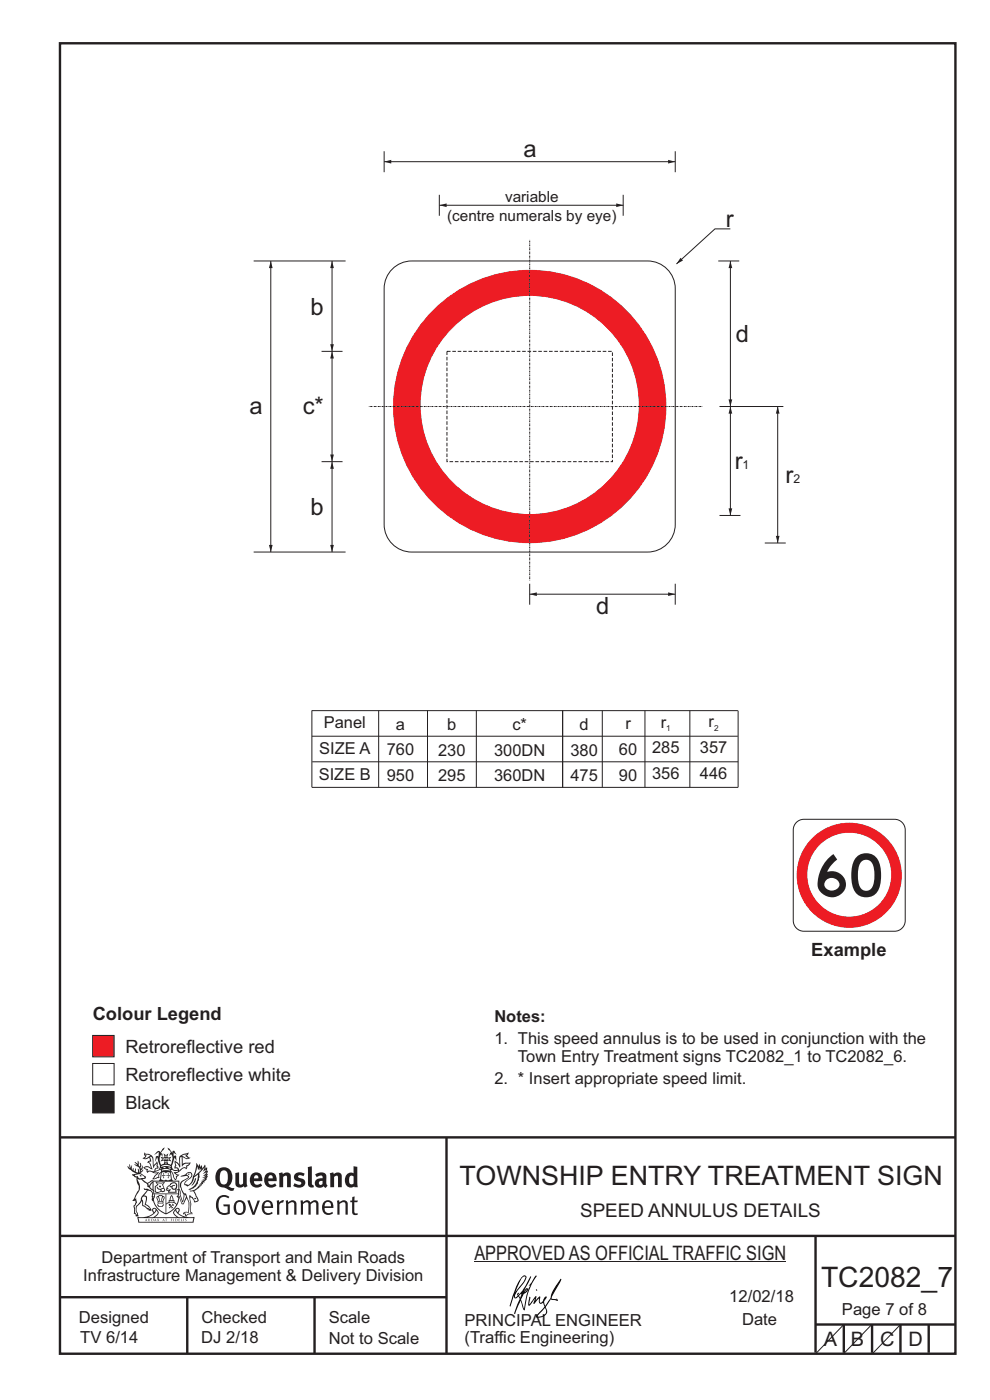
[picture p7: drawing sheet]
<svg xmlns="http://www.w3.org/2000/svg" width="210mm" height="297mm" viewBox="0 0 210 297" stroke-linecap="round" stroke-linejoin="round" font-family="sans-serif">
<g fill="none" stroke="#231f20" stroke-width=".51">
<path d="M12.7 9.2h190v278h-190zM12.7 241.3h190M94.7 241.4v45.8M12.7 275.2h82M12.7 262.2h190.1M39.7 275.2v12M66.7 275.2v12M173 262.1v24.9M173 281h29.6M179 281v6M185 281v6M191 281v6"/>
<path d="M197 281v6"/>
</g>
<g fill="#231f20">
<path d="M47 248.4a2.55 2.55 0 0 0 0 2.7l.3 .2a.81 .81 0 0 0 1-1v-.5a1.04 1.04 0 0 0-1.1-1.5zM46.3 248.1a1.82 1.82 0 0 1 2.1-.2 1.82 1.82 0 0 1 .9 1.8 2.29 2.29 0 0 1-.8 2l.7 .3h.5l-.2 .6a2.87 2.87 0 0 1-2-.7 2.12 2.12 0 0 1-1.7-3.1z" fill-rule="evenodd"/>
<path d="M49.9 248.9l.8-.2v2a.46 .46 0 0 0 .3 .6 .46 .46 0 0 0 .6-.3v-2.1l.7-.2v2.4l.2 .5-.5 .3-.3-.3a1.02 1.02 0 0 1-1.2 .3 1.02 1.02 0 0 1-.6-1.1z" fill-rule="evenodd"/>
<path d="M54 249.5l-.1 .5h.9a.49 .49 0 0 0-.2-.6 .49 .49 0 0 0-.6 .1zM53.4 249.1a1.34 1.34 0 0 1 1.6-.2 1.34 1.34 0 0 1 .6 1.5v.2h-1.7a.77 .77 0 0 0 .5 .8 .77 .77 0 0 0 .9-.4l.3 .5a1.59 1.59 0 0 1-2 .2 1.59 1.59 0 0 1-.5-2.1z" fill-rule="evenodd"/>
<path d="M57 249.5l-.1 .5h1a.49 .49 0 0 0-.2-.6 .49 .49 0 0 0-.7 .1zM56.4 249.1a1.34 1.34 0 0 1 1.6-.2 1.34 1.34 0 0 1 .7 1.5v.2h-1.8a.77 .77 0 0 0 .5 .8 .77 .77 0 0 0 .9-.4l.4 .5a1.59 1.59 0 0 1-2.1 .2 1.59 1.59 0 0 1-.5-2.1z" fill-rule="evenodd"/>
<path d="M59.2 248.9l.7-.2 .1 .4a.95 .95 0 0 1 1-.3 .95 .95 0 0 1 .7 .8v2.3h-.8v-2.3a.46 .46 0 0 0-.8 .1v2.2h-.8z" fill-rule="evenodd"/>
<path d="M62.6 249.1a1.75 1.75 0 0 1 2-.1l-.2 .5-.6-.2a.43 .43 0 0 0-.6 .3l.4 .3a1.04 1.04 0 0 1 1.2 1.1 1.04 1.04 0 0 1-1.4 1l-1.2-.4 .3-.6 1 .4 .4-.4a.88 .88 0 0 0-1-.5l-.4-.2-.1-.4z" fill-rule="evenodd"/>
<path d="M65.3 247.6l.8-.2 .1 3.8 .3 .2 .1 .4a.88 .88 0 0 1-1 0 .88 .88 0 0 1-.3-1z" fill-rule="evenodd"/>
<path d="M67.8 250.6a.43 .43 0 0 0-.1 .7 .43 .43 0 0 0 .7-.1v-.7zM66.8 249.1a1.7 1.7 0 0 1 2.4 .1v1.9l.3 .4-.4 .5-.5-.4a1.03 1.03 0 0 1-1.7-.1 1.03 1.03 0 0 1 .8-1.5h.7v-.4a.8 .8 0 0 0-1.2 .1z" fill-rule="evenodd"/>
<path d="M70 248.9l.7-.2 .1 .4a.95 .95 0 0 1 1-.3 .95 .95 0 0 1 .7 .8v2.3h-.8v-2.3a.46 .46 0 0 0-.8 .1v2.2h-.8z" fill-rule="evenodd"/>
<path d="M74.3 249.5a1.48 1.48 0 0 0 0 1.7h.5l.2-.1v-1.5l-.3-.2zM75 247.4l.8 .1 .1 4.4h-.7l-.1-.2a1.26 1.26 0 0 1-1.4 0 1.26 1.26 0 0 1-.5-1.3 1.29 1.29 0 0 1 .4-1.4 1.29 1.29 0 0 1 1.4-.1z" fill-rule="evenodd"/>
<path d="M46.4 253.9a1.72 1.72 0 0 1 2.3 0l-.3 .3a1.24 1.24 0 0 0-1.4-.2 1.24 1.24 0 0 0-.6 1.4 1.49 1.49 0 0 0 1.2 1.9l.7-.1v-1.3h-.8l-.1-.4h1.3v1.9a1.93 1.93 0 0 1-2.2 0 1.93 1.93 0 0 1-.7-2.2l.2-.8z" fill-rule="evenodd"/>
<path d="M50.4 255.1a1.65 1.65 0 0 0 .2 2.2 .99 .99 0 0 0 1-1.4 .78 .78 0 0 0-.4-.8 .78 .78 0 0 0-.8 0zM50 254.9a1.33 1.33 0 0 1 1.6-.1 1.33 1.33 0 0 1 .5 1.4 1.31 1.31 0 0 1-1.3 1.6 1.31 1.31 0 0 1-1.2-1.6v-.6z" fill-rule="evenodd"/>
<path d="M52.5 254.7l.4-.1 .9 2.6 .8-2.5h.5l-1.1 3h-.5z" fill-rule="evenodd"/>
<path d="M56.3 255.2l-.2 .7h1.3a.7 .7 0 0 0-.3-.8 .7 .7 0 0 0-.8 .1zM55.9 255a1.22 1.22 0 0 1 1.5-.2 1.22 1.22 0 0 1 .5 1.5h-1.8a.93 .93 0 0 0 .5 1 .93 .93 0 0 0 1.1-.2l.2 .3a1.43 1.43 0 0 1-1.8 .1 1.43 1.43 0 0 1-.6-1.7z" fill-rule="evenodd"/>
<path d="M58.7 254.7l.4-.1 .1 .5 .4-.4 .6-.1-.2 .5a.66 .66 0 0 0-.8 .7v1.9h-.4z" fill-rule="evenodd"/>
<path d="M60.6 254.7l.4-.1 .1 .5a.94 .94 0 0 1 1-.5 .94 .94 0 0 1 .8 .8v2.3h-.5l-.1-2.5a.81 .81 0 0 0-1.2 .3v2.2h-.4z" fill-rule="evenodd"/>
<path d="M63.7 254.7l.5-.1 .1 .5 .4-.3a.78 .78 0 0 1 1.1 .3 .9 .9 0 0 1 1-.5 .9 .9 0 0 1 .8 .8v2.3h-.5l-.1-2.5a.67 .67 0 0 0-1.1 .3v2.2h-.5v-2.4l-.4-.3-.7 .4v2.3h-.5z" fill-rule="evenodd"/>
<path d="M69 255.2l-.1 .7h1.3a.7 .7 0 0 0-.3-.8 .7 .7 0 0 0-.9 .1zM68.7 255a1.22 1.22 0 0 1 1.5-.2 1.22 1.22 0 0 1 .5 1.5h-1.8a.93 .93 0 0 0 .4 1 .93 .93 0 0 0 1.2-.2l.1 .3a1.44 1.44 0 0 1-1.7 .1 1.44 1.44 0 0 1-.6-1.7z" fill-rule="evenodd"/>
<path d="M71.4 254.7l.5-.1 .1 .5a.94 .94 0 0 1 1-.5 .94 .94 0 0 1 .8 .8v2.3h-.5l-.1-2.5a.81 .81 0 0 0-1.2 .3v2.2h-.4z" fill-rule="evenodd"/>
<path d="M74.7 253.9l.5-.1v.9h.7l-.1 .3h-.6v2.2l.1 .2h.5l.1 .3a.75 .75 0 0 1-1.2-.6v-2.1h-.4v-.3h.4z" fill-rule="evenodd"/>
<path d="M30.8 244.9l1.1 .3-.9 .5h-.4l.6-.5zM31.8 245.4h.2a2.44 2.44 0 0 1 .4 1.9l.1 .5 .7-1-.1 .6 .3 .3a.57 .57 0 0 0-.6 .7l-1-.1-.5 .2 .2-.5-.8-.3 .7-.1 .9 .5 .1-.1-.6-1.3-.2-.2h.5zM30.7 244.4l-.1 .5 .2 .4-.6 .4a1.04 1.04 0 0 0 1.4-.1l.2 .6-.3 .1-.2 .4a.94 .94 0 0 1 .8 1.1l-.2-.1a1.16 1.16 0 0 0-1.5-.1l.3 .4 .4 .2 .1 .5 .2 .1 .1-.2a.94 .94 0 0 1 1.1 .2l.8 .1-1.2 1.2a1.13 1.13 0 0 0 1.2-.2l.4-.1-.1-.4 .5-.8a.83 .83 0 0 0-.6 1.1l-.3-.1-.7 .4 1.1-1.4-.5 .1-.5-.1 1.3-.5-.1-.1-.9 .4v-.3l.2-.2 .3 .1 .1-.3-.2-.4v-.6l-.1-.4-.7 1v-.7a1.42 1.42 0 0 0-1.6-1.8z" fill-rule="evenodd"/>
<path d="M38.5 245.2l.5-.2 .7-.1-.6 .3 .8 .5h-.3zM38.3 245.5l.2-.1 .1 2a1.69 1.69 0 0 1 1.6-.6l-.8 .5 .1 .5a1.1 1.1 0 0 0-1.5 .6l-.1-.5-.2-.2h-.5l.3-.4-.3-.7a1.42 1.42 0 0 1 .8 1.1l.2-.1zM37.1 246.2l.1 1-.2 .3 .1 .4h.5l.1 .2a.96 .96 0 0 1-1.1-.1l-.1 .1a1.06 1.06 0 0 0 1.3 .2v.1a.72 .72 0 0 1-1 .2l.3 .5 .6 .2-.4 .2-.1 .6-.2-.3-.4-1.1-.4-.4 .4 .9a1.54 1.54 0 0 0 .7 1.2l.2-.3a.58 .58 0 0 1 .4-.8l.2-.1h-.3l-.5-.3 .9-.5a.93 .93 0 0 1 1.2-.5v.2l.2-.2 .1-.5a.99 .99 0 0 0 .7-.8l-1.3 .1-.3 .2-.1-1.4 .9 .4 .9-.3h-.4l-.5-.4 .4-.7-.6 .2a1.46 1.46 0 0 0-1.4 2.1v.4l-.2-.4z" fill-rule="evenodd"/>
<path d="M35.6 248.9l.2 .1-.1 .3 .4 .1h-.4v.6l-.1-.6h-.3l.3-.1z" fill-rule="evenodd"/>
<path d="M34.6 248.9l.2 .1v.3l.3 .1h-.3l-.1 .6v-.6h-.4l.4-.1z" fill-rule="evenodd"/>
<path d="M34.3 248.8a.57 .57 0 0 1 .9 .2 .57 .57 0 0 1 .9-.2l.2 1.4h-.2a.57 .57 0 0 1-.9 0 .69 .69 0 0 1-1.1 0zM34.2 248.1l-.3 2.1-.2 .4h3l-.2-.4-.3-2.1h-.2v.2l-.8-.1-.8 .1v-.2z" fill-rule="evenodd"/>
<path d="M34.2 252.4a.3 .3 0 0 0 .6 0 .3 .3 0 0 0-.6 0zM33.3 250.9l.3 .3-.3 .4a.79 .79 0 0 0 0 1.3l.8-.2-.1-.3a.55 .55 0 0 1-.7-.6l.1-.1 .2 .3 .3 .2 .8-.2-.4-.7 .4-.4-.7 .2zM33 250.7l1.1 .2 .9-.2-.4 .6 .4 1.2a.56 .56 0 0 1-.8 .3l-.2 .1a.73 .73 0 0 1-.9 .1 .73 .73 0 0 1-.3-1v-.4l.6-.4z" fill-rule="evenodd"/>
<path d="M35.6 251.8l.7-.4a.58 .58 0 0 1 1-.1 .58 .58 0 0 1-.4 .9l-.3-.3a.43 .43 0 0 1 .6-.4 .57 .57 0 0 0-.8 .2l-.2-.1-.3 .1 .4 .2a.55 .55 0 0 0 .9 .4v.5h-1.3l.3-.4-.1-.1-.6 .1 .2-.3-.2-.1zM35.4 251.8l-.1 .2a.39 .39 0 0 0 .2 .6h.3l-.2 .4h1.9l-.1-.8a.86 .86 0 0 0-.1-1.3 .86 .86 0 0 0-1.3 .4z" fill-rule="evenodd"/>
<path d="M36 254.8h.8v.2h-.8zM36.4 253.8l.2 .8h-.4zM36.4 253.5l-.3 .5-.1 .6h-.2v.4l-.7 .4 .2 .1a1.48 1.48 0 0 1 2.1 .2l.2-.1-.6-.5v-.5h-.2l-.1-.6z" fill-rule="evenodd"/>
<path d="M35.8 255.4l.4 .1 .1 .3 .3-.2-.2-.2a.38 .38 0 0 1 .5 .5l-.2-.2-.3 .2 .3 .2-.3 .3-.1-.4-.4 .4-.1-.2 .4-.3-.1-.1-.2 .1z" fill-rule="evenodd"/>
<path d="M34.5 254h.2v.2l-.2 .6h-.2zM33.6 255.3h.9v.2a.55 .55 0 0 1-.8 .4v-.2l-.2-.1zM33.4 254h.2l.2 .8h-.2zM33.6 255l.8-.1 .1 .2h-.8zM33.8 253.7h.5l-.2 1.1h-.1zM33.3 253.8l-.1 .3 .3 1.1a.48 .48 0 0 0-.1 .6 .48 .48 0 0 0 .5 .2h.5a.49 .49 0 0 0 .2-.8l.3-1.1-.1-.3a1.42 1.42 0 0 0-1.5 0z" fill-rule="evenodd"/>
<path d="M33.7 251.5l.4 .1 .1 .3h-.3z" fill-rule="evenodd"/>
<path d="M41.3 250.1l.3-.2-.2 .8-.6 .8h-.2l.5-.7z" fill-rule="evenodd"/>
<path d="M39.7 249l.3-.2 .5 .2a.88 .88 0 0 1-.6 1.1 1.22 1.22 0 0 0-.8 1.3l.5 .2a.72 .72 0 0 0 .9-.4l.5-.8 .2-.6 .8-.6v.2a2.85 2.85 0 0 1-2 2.9l.1 .1a2.13 2.13 0 0 0 1.9-1.5v-.3a2.01 2.01 0 0 0 .3-1.7l1.1-1.3-.4 1 .7-.5-.7 1 .8-.4-.8 .8 .7-.2-.9 .6 .8-.1-.8 .4h.7l-.8 .3 .3 .2h-.4l.2 .3h-.4l.2 .3h-.4l.1 .2h-.1a2.16 2.16 0 0 1-2 1.1l.1 .2 .4-.1a.76 .76 0 0 1 .7 .8l.5 1.2-.6 .2a1.45 1.45 0 0 0-1.1-1.3l.2 1.8-.1 1.8 .4 .3a1.07 1.07 0 0 0-1.2 .4v-.3l-.5-.2a.87 .87 0 0 1 1.1-.1v-.7a4.4 4.4 0 0 0-.6-3.1l-.1-.3h-.2a2.16 2.16 0 0 1-.7-2.2l.3-.4 1.2-.7a.55 .55 0 0 0-.4-.8zM37.8 252.4a.76 .76 0 0 1 .3 1.1l.6 1.6 .4-1.7 .2 .1a.61 .61 0 0 1-.1 .9l-.3 .8-.2 .1-.7-1.6-.3 .1a1.18 1.18 0 0 0 .1-1.4zM41.8 247.5l.2 .7 .3-.5v.6l.4-.5a1.9 1.9 0 0 1-1.2 1.4l-.3 .3zM38.2 249.6l1.4-.2 .2 .2v.3l-.5 .2a1.26 1.26 0 0 0-.9 1.9l.2 .7a1.84 1.84 0 0 1 .1 2.1l-.4-1.4a.96 .96 0 0 0-.4-1.2l-.4 .2a.78 .78 0 0 1 0 1.3l.1 .3h.4l.4 1.1a.38 .38 0 0 0 .2 .4 .38 .38 0 0 0 .4-.1l.6-1.2a2.94 2.94 0 0 1 .4 2.5l-.1 .4h-.8l-.3 .4v.2l.4-.1 .1 .4 .2 .1a1.02 1.02 0 0 1 1.3-.5v-.4l-.3-.1 .1-1.8-.3-1.3h.1a1.14 1.14 0 0 1 .8 1 .63 .63 0 0 0 .8-.2 .63 .63 0 0 0-.2-.9l-.6-1.2 .9-.6 .2-.4h.3l-.1-.2h.4l-.1-.3h.3l-.1-.3 .5-.1-.2-.2 .6-.4v-.2h-.2l.4-.5h-.3l.3-.5-.4 .1 .4-.5v-.3l-.3 .2 .2-.7-.1-.2-.4 .3v-.8l-.6 .8-.2-.8-.2 .5-.3-.7-.1 .6-.5-.8-.1 1.4-.6 1.8a1.81 1.81 0 0 1-1 1.5l-.6-.2a1.75 1.75 0 0 1 1.1-1.2 .75 .75 0 0 0 .1-1.3 .75 .75 0 0 0-1.2 .4z" fill-rule="evenodd"/>
<path d="M41.2 254.1h.3l.2 .2-.4 .1z" fill-rule="evenodd"/>
<path d="M29.4 258.4h11.6l-.1 .8h-11.4zM31.3 258.2l.5-.1a2.48 2.48 0 0 0 1.4-1.3l.3 .5-.5 .6-.5 .3zM32.5 256.6l.3-.2 .2 .1-.3 .7zM37.2 256.8a2.65 2.65 0 0 0 1.8 1.4h-1.1l-.5-.3-.5-.6zM37.4 256.5l.2-.1 .3 .2-.3 .6zM29.2 258.2l.1 1.2h11.8l.2-1.1-.2-.1a4.1 4.1 0 0 1-3.3-.9l.3-.4-.1-.6a1.06 1.06 0 0 0-1.3 1l.2 .4 .6 .5h-4.7l.3-.1a.84 .84 0 0 0 .6-.8 .84 .84 0 0 0-.5-.8l-.3-.2h-.5l-.1 .6 .3 .4a4.2 4.2 0 0 1-3.4 .9z" fill-rule="evenodd"/>
<path d="M31 258.7l.1 .2h-.2zM31 258.5l-.3 .6 .4-.2 .2 .2z" fill-rule="evenodd"/>
<path d="M31.3 258.6h.3v.4a.25 .25 0 0 0 .2-.1 .25 .25 0 0 0-.1-.3h.1a.29 .29 0 0 1 0 .4 .29 .29 0 0 1-.4 0 .29 .29 0 0 1 0-.4z" fill-rule="evenodd"/>
<path d="M32.2 258.6a.22 .22 0 0 1 .3 .2 .22 .22 0 0 1-.3 .2zM32 258.6l.1 .4a.33 .33 0 0 0 .4 0 .33 .33 0 0 0 0-.4 .33 .33 0 0 0-.5 0z" fill-rule="evenodd"/>
<path d="M32.9 258.7l.1 .2h-.2zM32.9 258.5l-.2 .6 .3-.2 .2 .2z" fill-rule="evenodd"/>
<path d="M33.3 258.6h.2l.1 .1 .2-.1-.2 .2 .2 .3-.3-.3-.1 .3h-.1l.2-.3z" fill-rule="evenodd"/>
<path d="M34.7 258.7l.1 .2h-.2zM34.7 258.5l-.3 .6 .4-.2 .2 .2z" fill-rule="evenodd"/>
<path d="M35 258.5h.5l-.2 .1v.5h-.2l.1-.5z" fill-rule="evenodd"/>
<path d="M36.2 258.6l.3-.1-.1 .1v.2h.1h-.1v.3h-.2z" fill-rule="evenodd"/>
<path d="M36.7 258.6h.2v.5h-.2z" fill-rule="evenodd"/>
<path d="M37.3 258.6a.22 .22 0 0 1 .3 .2 .22 .22 0 0 1-.3 .2zM37.1 258.6v.4a.33 .33 0 0 0 .5 0 .33 .33 0 0 0 0-.4 .33 .33 0 0 0-.5 0z" fill-rule="evenodd"/>
<path d="M37.8 258.6l.4-.1-.2 .1v.2h.1h-.1v.2l.2 .1h-.4z" fill-rule="evenodd"/>
<path d="M38.4 258.6h.2l-.1 .4 .2 .1h-.3z" fill-rule="evenodd"/>
<path d="M38.9 258.6h.2v.5h-.2z" fill-rule="evenodd"/>
<path d="M39.3 258.6h.2h-.1l.2 .3-.2 .2-.1-.1v-.1l.2 .1z" fill-rule="evenodd"/>
<path d="M34.2 247.4a1.51 1.51 0 0 1 2 .2 2.67 2.67 0 0 0-2.1 0zM35.7 247.6l.4 .1 .1 .3-.4-.1zM34.6 247.6h.5l.1 .2h-.4zM34 247.8l.3 .2h-.3zM34.9 246.9l.3-.2 .3 .2zM34.9 245.6l.2 .1v.3h-.2zM35 245.1l.2 .2 .2-.2-.1 .3h-.2zM35.1 246.3h.2l.1 .4-.2-.2-.2 .2zM35.3 245.7l.2-.1v.4h-.2zM34.4 245.7h.3l.1 .3-.4 .1 .2-.2zM35.7 245.7h.3l-.2 .2 .2 .2-.4-.1zM32.7 244.9l1-.5-.1 1-.2-.2-.3 .2-.3 1.1 .5-1 .3 .9a1.84 1.84 0 0 1 .2 1.7l.4 .1a2.48 2.48 0 0 1 2.2 0l.2-.2-.2-.7 .7-1.8 .4 .7-.2-1-.2-.1-.2 .3v-.9l.6 .4-.6-.8-.3 .1-.1 .4-.5-.9-.5-.3 .2 .5 .6 .5-.5 .8 .4-.4a2.06 2.06 0 0 1 0 2.3l-.5-.2-.2-.6 .1-.1 .8 .2-.4-.5 .4-.5-.7 .2-.2-.2 .2-.7-.5 .4-.5-.4 .2 .7-.2 .2-.7-.2 .4 .5-.4 .5 .8-.2 .1 .1-.2 .6-.5 .2a2.02 2.02 0 0 1 0-2.2l.3 .5-.1-.7-.3-.1 .8-1.2-.4 .3-.5 .8-.2-.3a.8 .8 0 0 0-.8 .5z" fill-rule="evenodd"/>
<path d="M29.2 250.1l.3 .1a.61 .61 0 0 1 .8 .4l.3 .2a.8 .8 0 0 1 .6 1l.4 .1 .5 .5a1 1 0 0 1 .5 1.1l-.1 .7v-.5h-.1a.96 .96 0 0 0-.8-1.3l-.2-.2h-.7l-.1-.1-.1 .1 .1 .3h.6l-1.2 1.3-.2 1-.4 .6a1.33 1.33 0 0 0-.5 1.8l.2 .5a1.26 1.26 0 0 1-.5-1.5l-.1-.3a1.56 1.56 0 0 0 .4-1.7l-.3 .2 .2-.5a3.2 3.2 0 0 0 .7-3zM30.4 253.9h.4a2.06 2.06 0 0 1-.1 1.6l.7 .5 .4 .4-.6-.1-.8-.6-.1-.9a.51 .51 0 0 1 .1-.9zM28.6 249.3a1.52 1.52 0 0 1 2.1 .5l-1.1 .2-.2-.1-.1-.4h-.5zM27.5 247v.8l-.3-.4h-.1a3.1 3.1 0 0 0 1.9 1.6l-1 .1 .5 .6 .5 .1 .1 1.1a1.84 1.84 0 0 1-.3 2.5l-.4 .9-.3 .4 .2 .1 .4-.1 .1 .4-.2 .5-.3 .2 .1 1.7h.2l.3 .5 .1 .1 .4-.1-.1-.5a1.3 1.3 0 0 1-.1-1.7l.9-1 .1 1.1 .6 .2 .5 .5 .1-.1 .2 .3h.5a1.85 1.85 0 0 0-1.2-1.4l.1-.3a1.39 1.39 0 0 0 0-1.4l-.5-.1 .5-.5a.66 .66 0 0 1 .9-.4 .66 .66 0 0 1 .3 .9l-.1 .4 .2-.1v.2l-.1 .3 .2 .5 .1-.3a2.24 2.24 0 0 0 .1-2.2 .73 .73 0 0 1-.7-.7 .73 .73 0 0 1 .6-.7v-.2a.94 .94 0 0 0-.9 .8 .48 .48 0 0 1-.1-.6 .48 .48 0 0 1 .5-.2l.5-.3a.51 .51 0 0 0-.8 .2l-.5 .2-1-.8h.6l.2-.5-1.2-.7 .5-.5v-.3l-.5 .4 .1-.2a.69 .69 0 0 0 .2-1v.4l-.2 .3v-1.1l-.3-.2 .1 .6-.1 .2-.4-1.3v.7l-.6-.4 .5 .7-.6-.2 .3 .3a1 1 0 0 1 .7 1.4l-.2-.8v.9l-.5-.2v-.8l-.2 .7-.2-.1-.1-.6-.2 .4-.2-.2 .1-.7-.2 .5z" fill-rule="evenodd"/>
<path d="M29.6 249.4l.2-.1 .3 .2z" fill-rule="evenodd"/>
<path d="M32.4 250.5h5.6v2l-.2-.1v-1.7h-5.2v2.5h5.2v-.8l.1 .2-.1 1.1v-.3h-2.5v4a4.1 4.1 0 0 0 2.6-3.6l.1-.1a4 4 0 0 1-2.8 3.9 4.2 4.2 0 0 1-2.8-4.7l.1 1.2 .1-.1a3.8 3.8 0 0 0 2.5 3.4v-4h-2.5l-.2-.9z" fill-rule="evenodd"/>
<circle cx="40" cy="249.1" r=".17"/>
</g>
<path d="M100.6 267.7h66.2" fill="none" stroke="#231f20" stroke-width=".21"/>
<g fill="#000001">
<path d="M111.6 273.7l.2-.2-.5 .7zM110.4 274.5l.3 .1-.3 .7-.3-.4zM110.9 270.9l.5-.1a9.3 9.3 0 0 1-2 3.2l-.1 .2 1-2.5zM110.6 271a14.7 14.7 0 0 0-2.2 4.9l-.3 1.2 .1 .1 .8-2.4a.42 .42 0 0 0 .2 .7 .42 .42 0 0 0 .6-.3l.2-.2 .2 .6-1.1 3.1h.2l1.1-2.8 .6 1.9 .2 .2 .2-.5a13.5 13.5 0 0 1 2-6.2l.5-.5-.2-.2-1.6 2.1 .4-.1a14.9 14.9 0 0 0-1.3 5.1l-.4-1.2a1.39 1.39 0 0 1 .2-1.8l.1-.2a.92 .92 0 0 0 .8-1.2 .75 .75 0 0 0-.7 .7l-.2 .2 1.6-3.4h-.1l-.4 .7a10.5 10.5 0 0 1-2.2 3.2l.2-.4a.32 .32 0 0 0-.4 .2 .32 .32 0 0 0 .1 .4l-.5 .4a3.2 3.2 0 0 1 1.1-2.3l.5-.6a2.49 2.49 0 0 0 .7-1.6l-.3-.2z" fill-rule="evenodd"/>
<path d="M115.6 277.5a1.15 1.15 0 0 1 .1 1.3 1.15 1.15 0 0 1-1.2 .5h-.5zM112.3 275.1l-.3 1.7 .3 .2 1.2-1.5-.3 1.1 1.1-1.2a.94 .94 0 0 0 .4 1.2l.5-.3 .3 .9-1.2 1.3a.98 .98 0 0 0-.5 1 1.9 1.9 0 0 0 2.3-1.3l-.1-.3a1.02 1.02 0 0 1 .3-1.4l.5-.9 1.5 .3-.2-.5v.3l-1.1-.2v-.2l2-3.6 .1-.3-.1-.1-1.8 2.7a6.6 6.6 0 0 1-1.5 3l-.2-.2a1.01 1.01 0 0 1 .4-1.4l.1-.2-.3-.2-.3 .5-.2 .5-.5 .4-.2-.4 .1-.9-.2-.1-.8 .9 .2-.9h-.1l-1.4 1.7 .2-1.4v-.1z" fill-rule="evenodd"/>
<path d="M113.7 273.5l.3 .3h-.3z" fill-rule="evenodd"/>
</g>
<path d="M179 281l-6 6.2M184.9 281l-5.9 6.2M191 281l-5.9 6.2" fill="none" stroke="#231f20" stroke-width=".21"/>
<path d="M19.7 225.6h4.5v4.6h-4.5z" fill-rule="evenodd" fill="#fff" stroke="#231f20" stroke-width=".21"/>
<path d="M19.7 231.6h4.5v4.5h-4.5z" fill-rule="evenodd" fill="#231f20" stroke="#231f20" stroke-width=".21"/>
<path d="M19.7 219.7h4.5v4.5h-4.5z" fill-rule="evenodd" fill="#ed1c24" stroke="#231f20" stroke-width=".21"/>
<path d="M154.9 55.4v30.8M152.6 86.2h13.6M152.6 109.4h4.5M162.2 115.2h4.5" fill="none" stroke="#231f20" stroke-width=".21"/>
<g fill="#231f20">
<path d="M154.9 55.4l.4 1.5h-.8z"/>
<path d="M154.5 84.7h.8l-.4 1.5z"/>
</g>
<path d="M154.9 86.2v23.2" fill="none" stroke="#231f20" stroke-width=".21"/>
<g fill="#231f20">
<path d="M154.9 86.2l.4 1.5h-.8z"/>
<path d="M154.5 107.8h.8l-.4 1.6z"/>
</g>
<path d="M165 86.2v29" fill="none" stroke="#231f20" stroke-width=".21"/>
<g fill="#231f20">
<path d="M165 86.2l.4 1.5h-.8z"/>
<path d="M164.6 113.7h.8l-.4 1.5z"/>
</g>
<path d="M112.4 126.1h30.8" fill="none" stroke="#231f20" stroke-width=".21"/>
<g fill="#231f20">
<path d="M141.7 125.7l1.5 .4-1.5 .3z"/>
<path d="M112.4 126.1l1.5-.4v.7z"/>
</g>
<path d="M83.2 57.1a5.8 5.8 0 0 1 4.1-1.7h50.1a5.9 5.9 0 0 1 5.8 5.8v50.1a5.9 5.9 0 0 1-5.8 5.8h-50.1a5.9 5.9 0 0 1-5.8-5.8v-50.1a5.8 5.8 0 0 1 1.7-4.1zM112.4 123.8v4.5M143.2 123.8v4.5" fill="none" stroke="#231f20" stroke-width=".21"/>
<circle cx="112.4" cy="86.2" r="29" fill="#ed1c24"/>
<circle cx="112.4" cy="85.9" r="23.1" fill="#fff"/>
<path d="M94.8 74.5h35.1v23.4h-35.1z" fill="none" stroke="#231f20" stroke-width=".21" stroke-dasharray=".8 .4" stroke-linecap="butt"/>
<path d="M78.2 86.2h70.8M112.4 123.1v-72.2" fill="none" stroke="#231f20" stroke-width=".21" stroke-dasharray=".1 .2 .4 .1" stroke-linecap="butt"/>
<path d="M154.9 48.6h-3.2l-8.2 7.4" fill="none" stroke="#231f20" stroke-width=".21"/>
<path d="M144.3 54.7l.6 .6-1.4 .7z" fill="#231f20"/>
<path d="M81.5 34.3h61.7" fill="none" stroke="#231f20" stroke-width=".21"/>
<g fill="#231f20">
<path d="M141.7 33.9l1.5 .4-1.5 .4z"/>
<path d="M81.5 34.3l1.5-.4v.8z"/>
</g>
<path d="M93.2 43.5h39" fill="none" stroke="#231f20" stroke-width=".21"/>
<g fill="#231f20">
<path d="M130.7 43.2l1.5 .3-1.5 .4z"/>
<path d="M93.2 43.5l1.5-.3v.7z"/>
</g>
<path d="M81.5 32.1v4.4M143.2 32.1v4.4M53.8 55.4h19.5M57.4 55.4v61.7M93.2 41.3v4.5M132.2 41.3v4.5M152.4 55.4h4.4M68.2 74.5h4.5M68.2 97.9h4.5M53.8 117.1h19.5" fill="none" stroke="#231f20" stroke-width=".21"/>
<g fill="#231f20">
<path d="M57.4 55.4l.4 1.5h-.8z"/>
<path d="M57 115.6h.8l-.4 1.5z"/>
</g>
<path d="M70.4 74.5v23.4" fill="none" stroke="#231f20" stroke-width=".21"/>
<g fill="#231f20">
<path d="M70.4 74.5l.4 1.5h-.8z"/>
<path d="M70 96.4h.8l-.4 1.5z"/>
</g>
<path d="M70.4 55.4v19.1" fill="none" stroke="#231f20" stroke-width=".21"/>
<g fill="#231f20">
<path d="M70.4 55.4l.4 1.5h-.8z"/>
<path d="M70 73h.8l-.4 1.5z"/>
</g>
<path d="M70.4 97.9v19.2" fill="none" stroke="#231f20" stroke-width=".21"/>
<g fill="#231f20">
<path d="M70.4 97.9l.4 1.5h-.8z"/>
<path d="M70 115.6h.8l-.4 1.5z"/>
</g>
<path d="M66.2 150.8h90.4l-.1 16.2h-90.3M66.2 156.2h90.3M66.2 150.7v16.3M80.3 150.8v16.2M90.7 150.7v16.3M101 150.7v16.3M119.3 150.7v16.3M127.8 150.8v16.2M136.8 150.8v16.2M146.3 150.8v16.2M66.2 161.6h90.4M168.9 174.5l1-.6 .6-.1h19.3a2.26 2.26 0 0 1 2.2 2.3v19.2a2.26 2.26 0 0 1-2.2 2.3h-19.3a2.26 2.26 0 0 1-2.2-2.3v-19.2v-.6z" fill="none" stroke="#231f20" stroke-width=".21"/>
<circle cx="180.1" cy="185.7" r="11.1" fill="#ed1c24"/>
<circle cx="180.1" cy="185.6" r="8.9" fill="#fff"/>
<g fill="#231f20">
<path d="M175.9 181.9a7.6 7.6 0 0 0-2.3 6.6 3 3 0 0 0 3.5 1.8 3 3 0 0 0 2.3-3.1 2.99 2.99 0 0 0-3.9-2.2 6 6 0 0 1 2.1-2.7l-.8-1.1zM175.3 186.7a1.57 1.57 0 0 1 1.9-.3 1.57 1.57 0 0 1 .7 1.8 1.71 1.71 0 0 1-1.7 .7 1.71 1.71 0 0 1-1.3-1.2l.1-.5z"/>
<path d="M181.9 181.6a5.2 5.2 0 0 0-1.3 4.1 4.4 4.4 0 0 0 1.8 4.4 2.98 2.98 0 0 0 4.3-2.4 7.6 7.6 0 0 0-.8-5.7 3 3 0 0 0-4-.4zM182.9 182.7a1.59 1.59 0 0 1 1.6-.1 1.59 1.59 0 0 1 .8 1.5l.2 .7a4.6 4.6 0 0 1-.9 3.9 1.59 1.59 0 0 1-1.7 .1 1.59 1.59 0 0 1-.8-1.5l-.1-.7a4.6 4.6 0 0 1 .9-3.9z"/>
</g>
<text font-size="6" fill="#231f20" x="174.2" y="273">TC2082_7</text>
<text font-size="5.7" fill="#231f20" x="97.5" y="251.3">TOWNSHIP ENTRY TREATMENT SIGN</text>
<g font-size="5" fill="#231f20">
<text x="111.1" y="33.2">a</text>
<text x="154" y="48.1">r</text>
<text x="65.9" y="66.7">b</text>
<text x="156.1" y="72.6">d</text>
<text x="52.9" y="87.8">a</text>
<text x="64.2" y="87.8">c*</text>
<text x="155.8" y="99.6">r</text>
<text x="166.7" y="102.5">r</text>
<text x="65.9" y="109.3">b</text>
<text x="126.5" y="130.2">d</text>
</g>
<g font-size="4.2" fill="#231f20">
<text x="100.6" y="267.2">APPROVED AS OFFICIAL TRAFFIC SIGN</text>
<text x="174.7" y="285.6">A</text>
<text x="180.5" y="285.6">B</text>
<text x="186.7" y="285.6">C</text>
<text x="192.7" y="285.6">D</text>
</g>
<text font-size="4" fill="#231f20" x="123.1" y="258.2">SPEED ANNULUS DETAILS</text>
<g font-size="3.9" fill="#231f20">
<text x="172.1" y="202.9">Example</text>
<text x="19.7" y="216.4">Colour Legend</text>
<text x="26.6" y="223.3">Retroreflective red</text>
<text x="26.6" y="229.3">Retroreflective white</text>
<text x="26.6" y="235.2">Black</text>
</g>
<g font-size="3.5" fill="#231f20">
<text x="68.7" y="154.5">Panel</text>
<text x="84" y="154.8">a</text>
<text x="94.9" y="154.8">b</text>
<text x="108.7" y="154.8">c*</text>
<text x="122.9" y="154.8">d</text>
<text x="132.7" y="154.8">r</text>
<text x="140.2" y="154.3">r</text>
<text x="150.3" y="154.3">r</text>
<text x="67.7" y="160">SIZE A</text>
<text x="82" y="160.3">760</text>
<text x="92.9" y="160.3">230</text>
<text x="104.8" y="160.3">300DN</text>
<text x="121" y="160.3">380</text>
<text x="131.3" y="160.2">60</text>
<text x="138.3" y="159.8">285</text>
<text x="148.5" y="159.8">357</text>
<text x="67.6" y="165.5">SIZE B</text>
<text x="82" y="165.7">950</text>
<text x="92.9" y="165.8">295</text>
<text x="104.8" y="165.8">360DN</text>
<text x="121" y="165.8">475</text>
<text x="131.3" y="165.7">90</text>
<text x="138.3" y="165.3">356</text>
<text x="148.5" y="165.2">446</text>
<text x="104.9" y="216.7">Notes:</text>
<text x="104.9" y="221.4">1. This speed annulus is to be used in conjunction with the</text>
<text x="109.9" y="225.3">Town Entry Treatment signs TC2082_1 to TC2082_6.</text>
<text x="104.9" y="230">2. * Insert appropriate speed limit.</text>
<text x="21.6" y="267.9">Department of Transport and Main Roads</text>
<text x="17.7" y="271.8">Infrastructure Management &amp; Delivery Division</text>
<text x="16.7" y="280.6">Designed</text>
<text x="42.7" y="280.6">Checked</text>
<text x="69.7" y="280.6">Scale</text>
<text x="98.5" y="281.3">PRINCIPAL ENGINEER</text>
<text x="154.7" y="276.2">12/02/18</text>
<text x="157.4" y="281.2">Date</text>
<text x="178.6" y="278.9">Page 7 of 8</text>
<text x="17" y="284.8">TV 6/14</text>
<text x="42.7" y="284.8">DJ 2/18</text>
<text x="69.7" y="285.2">Not to Scale</text>
<text x="98.5" y="284.8">(Traffic Engineering)</text>
</g>
<g font-size="3.2" fill="#231f20">
<text x="94.8" y="46.8">(centre numerals by eye)</text>
<text x="107.1" y="42.9">variable</text>
</g>
<g font-size="2.6" fill="#231f20">
<text x="157.5" y="99.6">1</text>
<text x="168.3" y="102.5">2</text>
</g>
<g font-size="1.7" fill="#231f20">
<text x="141.3" y="155">1</text>
<text x="151.5" y="155">2</text>
</g>
</svg>
